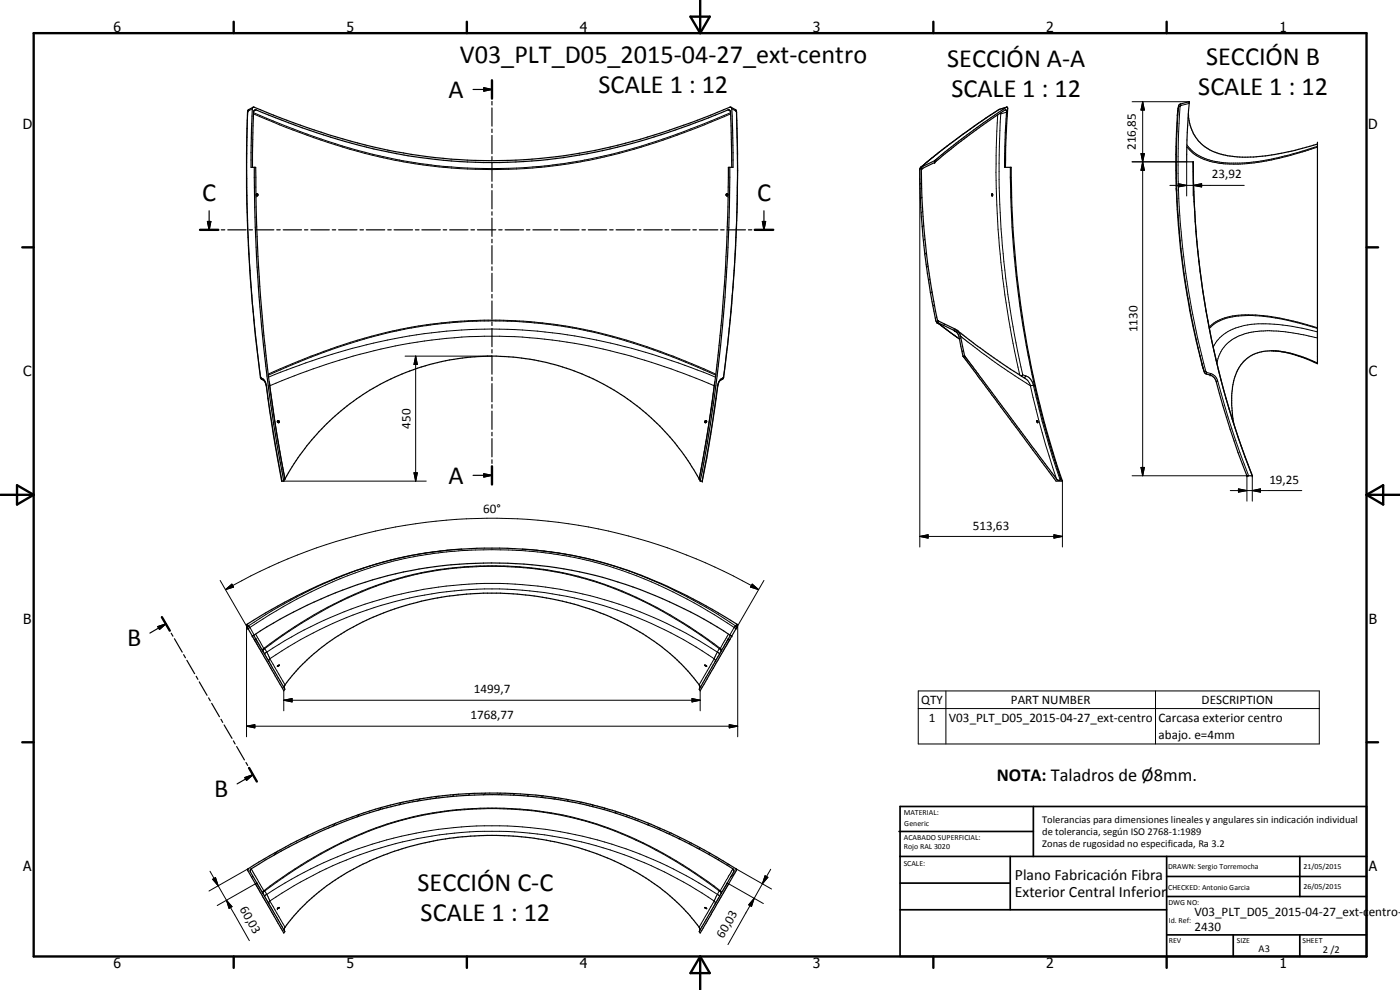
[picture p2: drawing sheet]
<svg xmlns="http://www.w3.org/2000/svg" width="420mm" height="297mm" viewBox="0 0 420 297" stroke-linecap="round" stroke-linejoin="round" font-family="sans-serif">
<g fill="none" stroke="#000" stroke-width=".35">
<path d="M76 32.2l-.3 .4-.2 6.6-.2 11h1.4a485.6 485.6 0 0 0 8.8 93.6M76 32.2a224.6 224.6 0 0 0 47.4 14.1 159.4 159.4 0 0 0 79.7-8l16.3-6.1M76 32.2l-1.6 1a421.8 421.8 0 0 0 .1 40.5 439.6 439.6 0 0 0 3.8 39.9 2.52 2.52 0 0 1 1.7 2.4l2 14.3 2.5 14.1 .7-.1M142 26.8h5.6M145.2 26.3l2.4 .5-2.4 .5zM147.6 24.1v5.5M147.6 30.4v1.1M147.6 32.4v5.4M147.6 38.7v1.1M219.4 32.2l.2 .4 .1 2.2 .3 15.4h-1.4l-.6 23.8a500.3 500.3 0 0 1-3.2 38.4l-.4 2.9a415.1 415.1 0 0 1-4.6 28.5M219.4 32.2l1.5 .9a426.7 426.7 0 0 1-1.5 60.5l-1 9.8-1.4 10.2a2.38 2.38 0 0 0-1.6 2.4l-3.3 21.4-1.3 7-.7-.1M302.2 32.1l.2 .5-.5 8.8-.2 8.8"/>
<path d="M302.2 32.1a10.1 10.1 0 0 0-5.1 2.5l-12 8.6-5.4 4.1-3.5 3.1a201.1 201.1 0 0 0 4.8 46.1l.3 .2M302.2 32.1l-.1 .1a206.3 206.3 0 0 0-21.6 16M356.6 34.1a12.4 12.4 0 0 0 5 10 23.5 23.5 0 0 0 15.5 2.9l5.5-.6a93.1 93.1 0 0 0 12.8-3.2M75.8 50.2l.3-16.5a.61 .61 0 0 1 .8-.7 185.8 185.8 0 0 0 61 15.5 167.4 167.4 0 0 0 70.8-11.7l9.8-3.8 .6 .2 .3 4.6 .2 12.4M76.3 50.2a493.7 493.7 0 0 0 8.9 94.1M77 58.2l.4 .1v.4l-.3 .1M77 58.2l-.1 .3 .2 .3M77 58.2l.2 .1-.2 .5M147.6 40.6v5.5M147.6 47v1M147.6 48.9v5.5M147.6 55.2v1.1"/>
<path d="M147.6 57.2v5.5M218.2 58.3h.1M218.3 58.2h-.2a.33 .33 0 0 0-.2 .4 .33 .33 0 0 0 .4 .2M218.3 58.2l.2 .3-.2 .3M218.3 58.2l-.2 .2 .2 .4M219 50.2a485.9 485.9 0 0 1-8.9 94.1M280.5 48.8l4.3-3.6a178.1 178.1 0 0 1 17.1-12.2l.2 .7-.4 6.1-.2 10.4h2a293.3 293.3 0 0 0 8.6 71.4 264.9 264.9 0 0 0 6.7 22.7M280.5 48.8l-3.9 1.8a201.1 201.1 0 0 0 4.9 45.7l5.7 2.8M280.5 48.2v.6M280.5 48.2l-4.1 2M297.6 58.2a.24 .24 0 0 1 .3 .2 .24 .24 0 0 1-.3 .3zM297.8 58.8h.1"/>
<path d="M303.2 50.2a291.1 291.1 0 0 0 15.2 93.6M353 56.6l.1 .6M353 56.6h.1M353 56.7l.1 .1M358.2 54.5l.1 3.1M358.2 54.6l-.1-6h-2l.2-8.8 .6-9.3-2.6 .7a1.85 1.85 0 0 0-.8 2.1l-.2 1.3a231.8 231.8 0 0 0 8.2 77.2l.4 .3a3.4 3.4 0 0 1 3.1 2.4 243.3 243.3 0 0 0 9.2 28.2h1.6M358.3 57.5l.9 15.1M395.4 42.7v66.4l-4.8-2a29.9 29.9 0 0 0-8.4-1.8M60 69h5.5M62.3 66.5h1l-.5 2.5zM62.8 63.2v5.8M66.4 69h1.1"/>
<path d="M68.4 69h5.5M74.7 69h1.1M76.7 69h5.5M83 69h1.1M85 69h5.5M91.4 69h1M93.3 69h5.5M99.7 69h1M101.6 69h5.5M108 69h1.1M109.9 69h5.6M116.4 69h1"/>
<path d="M118.3 69h5.5M124.7 69h1.1M126.6 69h5.6M133 69h1.1M134.9 69h5.6M141.3 69h1.1M143.3 69h5.5M147.6 63.5v1.1M147.6 65.4v5.5M147.6 71.8v1.1M147.6 73.7v5.5M149.7 69h1"/>
<path d="M151.6 69h5.5M158 69h1M159.9 69h5.5M166.3 69h1.1M168.2 69h5.6M174.7 69h1M176.6 69h5.5M183 69h1M184.9 69h5.5M191.3 69h1.1M193.2 69h5.5M199.6 69h1.1"/>
<path d="M201.5 69h5.6M207.9 69h1.1M209.9 69h5.5M216.3 69h1M218.2 69h5.5M224.6 69h1M226.5 69h5.6M228.8 66.5h1l-.5 2.5zM229.3 63.2v5.8M358.4 60.5l.2 2.9M358.6 63.6l.3 6M359.2 72.4l.3 3.1"/>
<path d="M359.5 75.4l1.5 11.8 1.5 8.9M359.8 78.4l.8 5.9M147.6 80.1v1M147.6 82v5.5M147.6 88.3v1.1M147.6 90.3v5.5M147.6 96.6v1.1M147.6 98.6v5.4M281.1 96.6l.2 .1M281.1 96.6h.1M281.3 96.7l6.6 5M281.3 96.7l5.1 2.5a2.64 2.64 0 0 1 1.4 1.8l1.2 5.8"/>
<path d="M287.2 99.1h.1M287.2 99.1l1 1.4 1.3 6.3M287.3 99.2l4.2 3.2a207.9 207.9 0 0 0 16.3 11.2M360.6 84.5a253.5 253.5 0 0 0 9.2 41.2M363 99.1l1.3 5.9M147.6 104.9v1M147.6 106.8v5.5M147.6 113.2v1M147.6 115.1v5.5M289 106.8h.5M289 106.8l27.9 37.6 1.9-.1M289.5 106.8l27.6 36.9a.75 .75 0 0 0 1.3 .1"/>
<path d="M364.4 105.3l3.7 14.7M382.2 105.3a11.1 11.1 0 0 0-12.2 10.1l-.3 2.6-.1 3.7 .7 5.5M382.2 105.3a34 34 0 0 1 13.2 3.6M83.3 126.4a.33 .33 0 0 1 .4-.1 .33 .33 0 0 1 .2 .4l-.3 .1M83.3 126.4v.3l.3 .1M83.3 126.4l.3 .4M147.6 121.4v1.1M147.6 123.4v5.4M147.6 129.7v1.1M147.6 131.6v5.5M147.6 138v1M147.6 139.9v5.5"/>
<path d="M211.6 126.3h.4v.4h-.5zM212 126.4h.1M212 126.4l-.3 .4M311.1 126.3l.3 .1 .1 .4-.2-.1zM311.5 126.8h-.1M368.8 122.4l2.9 9.1M370.6 128.1l5.2 14.6M372.5 133.8l3.3 8.9M85.5 143.8a70.8 70.8 0 0 1 74.8-35.8 70.8 70.8 0 0 1 49.5 35.8M85.5 143.8l-.3 .5M142 142.6h5.6M145.2 142.2l2.4 .4-2.4 .5z"/>
<path d="M209.8 143.8l.3 .5M318.4 143.8l.4 .5M47.4 188l2.4-.8-1.9 1.6zM48.6 185.2l2.4 4M49.8 187.2l-4.8 2.7M51.4 190l.5 .9M52.4 191.6l2.3 4.1M55.1 196.4l.6 1M56.1 198.1l2.3 4M74.4 188.5l-.4-1a140.3 140.3 0 0 1 53.8-21.6 125.5 125.5 0 0 1 80.3 13.8 116.7 116.7 0 0 1 13.2 7.8l-.3 1M74.4 188.6l1.3 2.2M74.4 188.5v.1"/>
<path d="M75.7 190.8l.6 1.1M75.7 190.8h.1a129 129 0 0 1 98.1-19.2 138.1 138.1 0 0 1 45.7 19.2M76.1 190.6l.6 1M76.7 191.6l.1 .1M76.7 191.6l-.4 .3M76.8 191.7h.1M76.8 191.7l8.7 15.1-.3 .5-8.9-15.4M83.3 199.8l.6-.2-.4 .3h-.2zM211.5 199.6l.5 .3zM212.1 199.9h.1M218.6 191.6l-8.8 15.2 .3 .5 8.9-15.4M218.6 191.6l.4 .3"/>
<path d="M219 191.9h.1M219.2 190.6l-.6 1M219.6 190.8h.1M219.6 190.8l-.6 1.1M220.9 188.6l-1.3 2.2M221 188.5l-.1 .1M58.9 202.9l.5 .9M59.8 204.6l2.3 4M62.6 209.4l.5 .9M63.5 211l2.4 4.1M66.3 215.8l.5 .9M67.3 217.5l2.3 4"/>
<path d="M85.4 206.5l-.1-.5 .2-.5a58 58 0 0 1 15.1-14.2l3.6-2.2a84.2 84.2 0 0 1 25.8-9.5 94.1 94.1 0 0 1 25.3-1.3 86.7 86.7 0 0 1 35.8 10.8 62.6 62.6 0 0 1 17.1 14.3l1.6 2.1 .2 1M70.1 222.3l.5 .9M71 224l2.4 4M73.5 233.3l2.4-.8-1.9 1.6zM73.8 228.8l.5 .9M74.7 230.4l2.4 4.1M75.9 232.5l-4.7 2.7M76.7 265.2l-2.4-4.1 .2-.5 12.8-7.4a126.5 126.5 0 0 1 95.7-10.3l4.1 1.3a156 156 0 0 1 33.7 16.4l.2 .5-2.3 4.1M77.1 264.9l-.4 .3M77.1 264.9l-2-3.4v-.5a139.3 139.3 0 0 1 50.1-20.6 125.3 125.3 0 0 1 65.5 5.6 148.4 148.4 0 0 1 29.5 15v.5l-1.9 3.4M77.1 264.9l8.4 14.6-.3 .5-8.5-14.8M83.3 272.5l.6-.2z"/>
<path d="M85.4 279.3l-.1-.6 .8-1.2 4.7-5.5a75 75 0 0 1 39.2-19.7 92.6 92.6 0 0 1 36.4 .3l7.1 1.7 5.6 1.9 4.2 1.7a61.5 61.5 0 0 1 26.7 20.7v.7M211.5 272.3l.6 .3zM218.3 264.9l-8.5 14.6 .3 .5 8.6-14.8M218.3 264.9l.4 .3"/>
</g>
<g fill="#000">
<circle cx="356.9" cy="30.5" r=".18"/>
<circle cx="276.3" cy="50.2" r=".18"/>
<circle cx="280.5" cy="48.8" r=".18"/>
<circle cx="353" cy="56.6" r=".18"/>
<circle cx="353.1" cy="57.2" r=".18"/>
<circle cx="358.1" cy="48.6" r=".18"/>
<circle cx="281.1" cy="96.6" r=".18"/>
<circle cx="83.3" cy="126.4" r=".18"/>
<circle cx="212" cy="126.4" r=".18"/>
<circle cx="210.8" cy="144.4" r=".18"/>
<circle cx="374.2" cy="142.7" r=".18"/>
<circle cx="375.8" cy="142.7" r=".18"/>
<circle cx="74" cy="188" r=".18"/>
<circle cx="74.1" cy="188" r=".18"/>
<circle cx="74.4" cy="188.5" r=".18"/>
<circle cx="75.7" cy="190.8" r=".18"/>
<circle cx="219.6" cy="190.8" r=".18"/>
<circle cx="221.3" cy="188" r=".18"/>
<circle cx="83.3" cy="272.6" r=".18"/>
</g>
<g fill="none" stroke="#000" stroke-width=".3">
<path d="M74.3 33.6h.1M74.4 33.6l-.3 12.5a454.7 454.7 0 0 0 .8 32.6l1.3 17.3 2 17.1M74.5 33.3l-.1 .3M74.7 32.9l-.2 .4M75.7 32.6l-1.2 .7M76.1 34.2a218.7 218.7 0 0 0 37.9 12.9 146.8 146.8 0 0 0 28.8 3.7 148.3 148.3 0 0 0 28-1.7 192.4 192.4 0 0 0 48.5-14.9M76.1 33.8a209.1 209.1 0 0 0 42.6 14 154.8 154.8 0 0 0 24.1 2.7 148.8 148.8 0 0 0 31.5-2.2 207.9 207.9 0 0 0 44.9-14.5M76.9 33l-.8 .4M218.5 33l.7 .4M219.6 32.6l1.2 .7M220.6 32.9l.2 .4M220.8 33.3l.2 .3"/>
<path d="M221 33.6l.3 20a473.9 473.9 0 0 1-3.3 52.2l-.9 7.3M221.1 33.6h.1M299.4 34.5a276.2 276.2 0 0 0 6.7 78.1M299.9 32.9a245.2 245.2 0 0 0-20.8 15l-2.6 2.2M299.9 32.9h-.2M299.9 32.8v.1M300 34l.3 .2M300.2 34l.1 .2M300.3 34.2a271.9 271.9 0 0 0 6.6 78.3M302.1 32.2l-2.2 .7M302.1 33.7l-1.8 .5M339.8 30.5h17.1"/>
<path d="M342.9 30.5l.5 2.5h-1zM342.9 30.5v112.2M353.7 31.9v.1M353.7 32a238.5 238.5 0 0 0 7.7 79.6M353.7 32h.4M353.7 32l-.4 2.6M354.1 32a240.1 240.1 0 0 0 7.8 79.5M354.3 31.2h.1M354.3 31.2l.1 .5M354.4 31.7l-.3 .3M356.9 31l-2.5 .7M276.5 50.9h.1"/>
<path d="M276.6 50.8v.1M276.6 54.8l-.5 .5M276.7 59.2l-.5 .4M277 49.9l-1 .9v113.3M277.1 50.4l-.5 .4M339.8 48.6h16.3v10.2M342.4 46.1h1l-.5 2.5zM342.9 48.6l.5 2.5h-1zM351.1 55.6h22.3M353.6 55.1l2.5 .5-2.5 .5zM356.2 44a14.3 14.3 0 0 0 10.5 5.1 54.4 54.4 0 0 0 18.1-1.9l10.6-3M356.2 43.4a14.8 14.8 0 0 0 10.9 5.4l5 .1a76.3 76.3 0 0 0 20.5-4.1l2.8-.9"/>
<path d="M358.1 55.6l2.5-.5v1zM358.1 48.6v10.2M276.9 63.4l-.5 .5M277.2 67.6l-.4 .5M277.6 71.8l-.5 .4M278 75.8l-.4 .4M278.5 79.8l-.4 .5M279.1 83.7l-.4 .5M279.7 87.6l-.4 .4M280.4 91.4l-.4 .4M281.1 95.1l-.4 .4M281.3 96.7h.1"/>
<path d="M281.3 96.7l.1 .1M281.3 96.8h.1M281.3 96.1h.1M281.3 96.1l.5 .3M281.4 96.8l6.5 4.9M283.5 97.2l-.3 .4M286.4 99.2h.1M286.4 99.2l.9 .7M286.5 98.7l-.3 .4M362.9 98.2a14.4 14.4 0 0 1 10.8-3.8 66.3 66.3 0 0 1 21.7 3.9M395.4 99.6l-1.6-.4a49.5 49.5 0 0 0-20.4-1.5 12.4 12.4 0 0 0-9.3 6.4M395.4 98.6a66.5 66.5 0 0 0-22.7-3.9 13.8 13.8 0 0 0-9.8 3.9"/>
<path d="M78.2 113.1l.1 .2M78.2 113.1l-.1 .1M78.3 113.3h.1M78.3 113.3l.6 .4M78.3 113.3l.2 .5M78.9 113.7l.7 .8 .4 1.5M78.9 113.7l.2 .4M80 116l2.1 14.3 2.6 14.1M80 116h.1M80.5 112.3a177.7 177.7 0 0 1 45.2-14.5 138.2 138.2 0 0 1 50.6 1.3 188.1 188.1 0 0 1 38.5 13.2M80.5 112.6a169.8 169.8 0 0 1 49.7-15.2 140.1 140.1 0 0 1 24.5-1 134.2 134.2 0 0 1 17.2 2 182.3 182.3 0 0 1 42.9 14.2M80.6 113.2a193.1 193.1 0 0 1 46.7-13.1 161.8 161.8 0 0 1 76.3 8.8l11.1 4.3"/>
<path d="M80.8 114.5l.2 1.2M80.9 115.7h.1M81 115.7l2 14.1 2.5 13.9M81 115.7a174.2 174.2 0 0 1 64.4-14.8 166.9 166.9 0 0 1 65.3 13.3l3.6 1.5M121.6 106.8h26M124.7 106.8l.6 2.5h-1.1zM124.7 106.8v37.6M214.3 115.7h.1M214.3 115.7l-2 14.1-2.5 13.9M214.6 114.5l-.3 1.2M215.3 116h.1M215.3 116l-1.5 10.7-3.1 17.7"/>
<path d="M216.4 113.7l-.2 .4M216.4 113.7l-.7 .8-.4 1.5M217 113.3l-.2 .5M217 113.3l-.6 .4M217.1 113.1l-.1 .2M217.1 113.1l.1 .1M288.3 100.9l4.3 3.4a195.3 195.3 0 0 0 16.6 11.4M288.4 101.4l-.5 .4M289.1 105.1l-.4 .4M306.9 112.5l-.3 .4M306.9 112.5l-.5 .3M306.9 112.5l.9 .3"/>
<path d="M307.8 113.6l.9 .9 .5 1.2M307.8 112.8l-.4 .6M307.8 112.8l.4 .1a3.7 3.7 0 0 1 1.9 2.7M309.2 115.7l4.6 17.6 3.3 10.4M310.1 115.6l-.9 .1M310.1 115.6a262 262 0 0 0 8.1 28.4M360.8 109.5l.6 2.1M361.4 111.6l.1 .1M361.9 111.5l.3 .3M361.9 111.5l-.5 .1M362.2 111.8l1.1 .3M362.2 111.8l-.2 .4"/>
<path d="M363.2 112.5h.1M363.3 112.1a3.1 3.1 0 0 1 2.2 2.2M363.3 112.1l-.1 .4M365.5 114.3a260.8 260.8 0 0 0 9.2 28.4h-34.9M365.5 114.3l-.5 .2M395.4 101.4a49.9 49.9 0 0 0-19.7-1.7 12 12 0 0 0-10.2 7.9l-.3 1.5M85.2 144.4h42.7M124.2 141.9h1.1l-.6 2.5zM318.8 144.3v19.8M342.4 140.3h1l-.5 2.4zM369.2 147.2h21.5M371.7 146.7l2.5 .5-2.5 .5z"/>
<path d="M374.2 142.7v7.7M375.8 147.2l2.5-.5v1zM375.8 142.7v7.7M66.1 174.2l8.4 14.5M67.7 176.9l1.9-1.6 .5 .8zM67.7 176.9a160 160 0 0 1 160 0M138.6 164.8a123.8 123.8 0 0 0-57 18.5l-7.1 4.5M156.7 164.8a122.4 122.4 0 0 1 55.3 17.4l8.8 5.6M225.8 175.3l1.9 1.6-2.5-.8zM229.3 174.2l-8.5 14.5M276 161l2.5-.6v1.1zM276 161h42.8"/>
<path d="M316.3 160.4l2.5 .6-2.5 .5zM74 187.7v33.4M74.2 187.3h.1M74.2 187.4l.3 .4M74.2 187.3v.1M74.5 188.7h.1M74.5 187.8l.5 .5M74.5 187.8l-.1 .7M75 188.3l1.3 2.2M75 188.3l-.5 .4M75 188.3a133.4 133.4 0 0 1 46.7-20.8 126.3 126.3 0 0 1 21-2.5 126.6 126.6 0 0 1 16.2 .4 114.7 114.7 0 0 1 43.1 12.2l8.3 4.4 10 6.3M76.7 190.2l2.5 4.4"/>
<path d="M79.2 194.6l-.4 .5 .1 .3 .4-.7M79.2 194.6l.1 .1M79.3 194.5h.1M79.3 194.5l-.1 .1M79.3 194.5a118.1 118.1 0 0 1 43.6-21.9 104.2 104.2 0 0 1 70.2 7.6 135.1 135.1 0 0 1 23 14.3M79.3 194.5l.1 .1M79.4 194.6l-.1 .1M79.4 194.6l.7 1.1M79.4 194.6a120 120 0 0 1 44.8-22.1 107.9 107.9 0 0 1 46.9 0 118.6 118.6 0 0 1 44.7 22.1M80.1 195.7l.9 2M80.1 195.7l-.7 .6M80.1 195.7a121.1 121.1 0 0 1 135.2 0"/>
<path d="M81 197.7l4.5 7.8M81 197.7l-.3 .3v.5M81 197.7a120.5 120.5 0 0 1 44.2-18.8 115.6 115.6 0 0 1 64.2 5.6 113.1 113.1 0 0 1 25.3 13.5l-.1 .5M215.3 195.7l-5.5 9.8M215.3 195.7l.6 .6M215.8 194.6l-.5 1.1M215.8 194.6l.3 .1M216.1 194.5l-.3 .1M216.1 194.5l.1 .1M216.1 194.7l.3 .5M216.1 194.6h.1M216.1 194.6v.1"/>
<path d="M216.2 194.6l.3 .7M218.6 190.2l-2.4 4.4M220.3 188.3l-1.3 2.2M220.3 188.3l.5 .4M220.8 187.8h.1M220.8 187.8l.2 .7M220.8 187.8l-.5 .5M220.8 188.7h.1M221.1 187.3h.1M221.1 187.3l-.3 .5M221.4 187.7v33.4M74 217.9l2.5-.5v1z"/>
<path d="M74 217.9h147.4M85.2 210.1l2.5-.5v1zM85.2 210.1h124.9M85.2 207.3v6M207.7 209.6l2.4 .5-2.4 .5zM210.1 207.3v6M218.9 217.4l2.5 .5-2.5 .5zM275.6 207.3h120.3v15.9h-120.3zM275.6 212.6h120.3M283.9 207.3v15.9M346.8 207.3v15.9M126 239.7l-.6 .6"/>
<path d="M131.3 238.9l-.6 .6M136.3 238.4l-.6 .6M141 238.1l-.5 .5M145.7 238l-.5 .5M150.2 238l-.5 .5M154.5 238.1l-.5 .5M158.7 238.4l-.4 .4M162.8 238.8l-.4 .5M166.8 239.3l-.4 .5M170.6 239.9l-.4 .5M83.4 255.3l-1.3 1.4M92.7 250.6l-1.1 1"/>
<path d="M100.7 247l-.9 .9M107.9 244.3l-.8 .9M114.4 242.3l-.7 .7M120.4 240.8l-.7 .7M174.4 240.7l-.4 .4M178 241.6l-.4 .3M181.6 242.5l-.4 .4M185 243.5l-.4 .4M188.4 244.6l-.4 .4M191.7 245.9l-.4 .4M194.9 247.1l-.4 .4M198.1 248.5l-.4 .3"/>
<path d="M201.2 249.9l-.4 .3M204.2 251.3l-.4 .4M207.2 252.8l-.4 .4M210.1 254.4l-.3 .3M213 255.9l-.4 .4M215.8 257.6l-.3 .4M218.6 259.3l-.3 .3M63 261.4l2.5 4.4M63.8 263.8l.9-.5 .8 2.5zM65.5 265.8l2.5 4.3M68 270.1l1.6 1.9-.9 .5zM68 270.1l6.8 12.1"/>
<path d="M74.6 260.6l-11.9 6.7M75.4 260.7l3.8 6.6M75.9 262.9l-.4 .3M77.1 264.9l-11.9 6.8M79.2 267.3l-.4 .5 .1 .3 .4-.6M79.2 267.3l.1 .2M79.3 267.2a116.2 116.2 0 0 1 47.1-22.7 105.2 105.2 0 0 1 80.5 16.2l9.2 6.5M79.3 267.2h.1M79.3 267.2l-.1 .1M79.3 267.2l.1 .1M79.4 267.3a118 118 0 0 1 48.2-22.8 103.4 103.4 0 0 1 75.2 14l5.8 3.6 7.2 5.2M79.4 267.3l-.1 .2"/>
<path d="M79.4 267.3l.7 1.1M80.1 268.4l.9 1.9M80.1 268.4l-.7 .5M80.1 268.4a121.2 121.2 0 0 1 135.2 0M81 270.3l-.3 .3v.7M81 270.3a120.6 120.6 0 0 1 44.2-18.7 116.9 116.9 0 0 1 83.7 15.3l5.4 3.4M81 270.3l4.5 7.9M214.3 270.3l.4 .5-.1 .5M214.3 270.3l-4.5 7.9M215.3 268.4l.6 .5M215.3 268.4l-1 1.9M215.8 267.3l-.5 1.1"/>
<path d="M215.8 267.3l.3 .2M216.1 267.2l-.3 .1M216.1 267.2l.1 .1M216.1 267.5l.3 .4M216.2 267.3l.3 .7M216.2 267.3l-.1 .2M218.3 264.9l10.8 6.2M220 260.7l-3.8 6.6M220.6 261.8l-1.4 1.4M220.8 260.6l10.8 6.1M226.3 269.5l-.8 2.4-.8-.4zM226.3 269.5l-7.8 13.9"/>
<path d="M228.8 265.2l-2.5 4.3M229.6 262.8l.9 .4-1.7 2zM231.3 260.8l-2.5 4.4"/>
</g>
<g fill="none" stroke="#000" stroke-width=".71">
<path d="M10.1 9.9h400v277.1h-400zM70.1 6.5v3.4M140.1 6.5v3.4M207.2 5h5.8l-2.9 4.9zM210.1 0v9.9M280.1 6.5v3.4M350.1 6.5v3.4M147.6 24.1v5.5M6.7 74.2h3.4M60 69h5.5M226.5 69h5.6M410.1 74.2h3.5"/>
<path d="M147.6 139.9v5.5M.1 148.5h10M5.1 145.6l5 2.9-5 2.9zM410.1 148.5h10M410.1 148.5l5-2.9v5.8zM48.6 185.2l2.4 4M6.7 222.7h3.4M74.7 230.4l2.4 4.1M410.1 222.7h3.5M70.1 287v3.4M140.1 287v3.4M210.1 287v10"/>
<path d="M210.1 287l2.9 5h-5.8zM280.1 287v3.4M350.1 287v3.4"/>
</g>
<g fill="none" stroke="#000" stroke-width=".51">
<path d="M269.8 249.5h40.3M270.1 242h140v45h-140zM270.1 257h140M303.2 257v16M310.1 242v15M350.1 257v30M390.1 257v12M270.1 265h33.1M270.1 273h80M350.1 269h60M350.1 263h60M350.1 280.5h60"/>
<path d="M370.1 280.5v6.5M390.1 280.5v6.5"/>
</g>
<g fill="#000">
<path d="M145.2 26.3l2.4 .5-2.4 .5zM342.9 30.5l.5 2.5h-1zM342.4 46.1h1l-.5 2.5zM342.9 48.6l.5 2.5h-1zM353.6 55.1l2.5 .5-2.5 .5zM358.1 55.6l2.5-.5v1zM62.3 66.5h1l-.5 2.5zM228.8 66.5h1l-.5 2.5zM124.7 106.8l.6 2.5h-1.1zM124.2 141.9h1.1l-.6 2.5zM145.2 142.2l2.4 .4-2.4 .5zM342.4 140.3h1l-.5 2.4z"/>
<path d="M371.7 146.7l2.5 .5-2.5 .5zM375.8 147.2l2.5-.5v1zM67.7 176.9l1.9-1.6 .5 .8zM225.8 175.3l1.9 1.6-2.5-.8zM276 161l2.5-.6v1.1zM316.3 160.4l2.5 .6-2.5 .5zM47.4 188l2.4-.8-1.9 1.6zM74 217.9l2.5-.5v1zM85.2 210.1l2.5-.5v1zM207.7 209.6l2.4 .5-2.4 .5zM218.9 217.4l2.5 .5-2.5 .5zM73.5 233.3l2.4-.8-1.9 1.6z"/>
<path d="M63.8 263.8l.9-.5 .8 2.5zM68 270.1l1.6 1.9-.9 .5zM226.3 269.5l-.8 2.4-.8-.4zM229.6 262.8l.9 .4-1.7 2z"/>
</g>
<g font-size="7.9">
<text x="138" y="18.8">V03_PLT_D05_2015-04-27_ext-centro</text>
<text x="284.3" y="20">SECCIÓN A-A</text>
<text x="362" y="19.5">SECCIÓN B</text>
<text x="134.6" y="29.4">A</text>
<text x="179.7" y="27.8">SCALE 1 : 12</text>
<text x="285.5" y="29">SCALE 1 : 12</text>
<text x="359.6" y="28.4">SCALE 1 : 12</text>
<text x="60.7" y="60.4">C</text>
<text x="227.2" y="60.4">C</text>
<text x="134.6" y="145.2">A</text>
<text x="38.2" y="193.9">B</text>
<text x="64.3" y="239.2">B</text>
<text x="125.3" y="267.5">SECCIÓN C-C</text>
<text x="126.2" y="276.5">SCALE 1 : 12</text>
</g>
<text font-size="5.5" x="299.2" y="234.4">NOTA: Taladros de Ø8mm.</text>
<g font-size="4.7">
<text x="304.6" y="263.9">Plano Fabricación Fibra</text>
<text x="304.6" y="269.3">Exterior Central Inferior</text>
</g>
<g font-size="4.2">
<text x="34" y="9.6">6</text>
<text x="104" y="9.6">5</text>
<text x="174" y="9.6">4</text>
<text x="244" y="9.6">3</text>
<text x="314" y="9.6">2</text>
<text x="384" y="9.6">1</text>
<text x="6.8" y="38.7">D</text>
<text x="410.6" y="38.7">D</text>
<text x="7" y="112.9">C</text>
<text x="410.8" y="112.9">C</text>
<text x="7" y="187.1">B</text>
<text x="410.8" y="187.1">B</text>
<text x="7" y="261.4">A</text>
<text x="410.8" y="261.4">A</text>
<text x="34" y="290.4">6</text>
<text x="104" y="290.4">5</text>
<text x="174" y="290.4">4</text>
<text x="244" y="290.4">3</text>
<text x="314" y="290.4">2</text>
<text x="384" y="290.4">1</text>
</g>
<g font-size="3.9">
<text x="340.9" y="45" transform="rotate(-90 340.9 45)">216,85</text>
<text x="363.7" y="53.6">23,92</text>
<text x="341.4" y="99.7" transform="rotate(-90 341.4 99.7)">1130</text>
<text x="123.2" y="128.7" transform="rotate(-90 123.2 128.7)">450</text>
<text x="380.9" y="145.1">19,25</text>
<text x="145" y="153.9">60°</text>
<text x="292" y="158.9">513,63</text>
<text x="142.2" y="208.1">1499,7</text>
<text x="141.2" y="215.8">1768,77</text>
<text x="276.5" y="211.2">QTY</text>
<text x="303.4" y="211.2">PART NUMBER</text>
<text x="360.6" y="211.2">DESCRIPTION</text>
<text x="278.8" y="216.5">1</text>
<text x="284.8" y="216.5">V03_PLT_D05_2015-04-27_ext-centro</text>
<text x="347.7" y="216.5">Carcasa exterior centro</text>
<text x="347.7" y="221.9">abajo. e=4mm</text>
<text x="71.9" y="272.8" transform="rotate(60 71.9 272.8)">60,03</text>
<text x="358.5" y="275">V03_PLT_D05_2015-04-27_ext-centro-</text>
<text x="217" y="281.7" transform="rotate(-60 217 281.7)">60,03</text>
<text x="358.5" y="279.4">2430</text>
</g>
<g font-size="3.1">
<text x="312.7" y="246.8">Tolerancias para dimensiones lineales y angulares sin indicación individual</text>
<text x="312.7" y="250.4">de tolerancia, según ISO 2768-1:1989</text>
<text x="312.7" y="254">Zonas de rugosidad no especificada, Ra 3.2</text>
<text x="377.7" y="285.6">A3</text>
<text x="397" y="285.9">2 /2</text>
</g>
<g font-size="2.4">
<text x="271.2" y="244.4">MATERIAL:</text>
<text x="271.3" y="252">ACABADO SUPERFICIAL:</text>
<text x="271.4" y="247.9">Generic</text>
<text x="271.3" y="254.6">Rojo RAL 3020</text>
<text x="271.2" y="259.7">SCALE:</text>
<text x="350.6" y="260.8">DRAWN: Sergio Torremocha</text>
<text x="391.2" y="260.6">21/05/2015</text>
<text x="350.6" y="267">CHECKED: Antonio Garcia</text>
<text x="391.2" y="266.7">26/05/2015</text>
<text x="350.6" y="271.4">DWG NO:</text>
<text x="350.8" y="276.9">Id. Ref:</text>
<text x="350.8" y="282.8">REV</text>
<text x="371.2" y="282.9">SIZE</text>
<text x="390.9" y="282.9">SHEET</text>
</g>
</svg>
